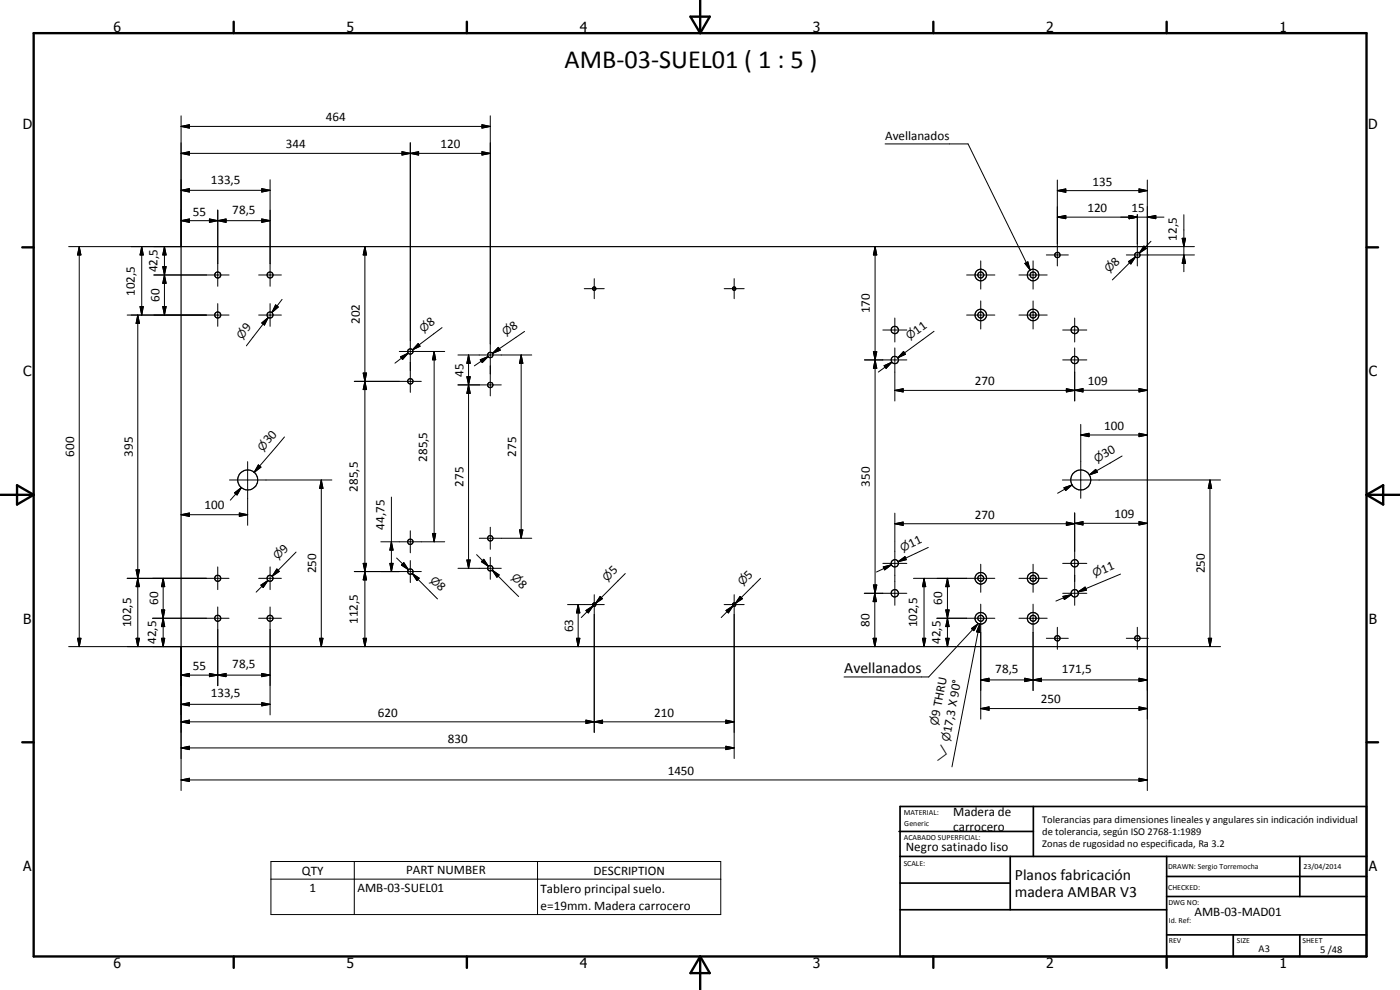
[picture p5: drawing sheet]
<svg xmlns="http://www.w3.org/2000/svg" width="420mm" height="297mm" viewBox="0 0 420 297" stroke-linecap="round" stroke-linejoin="round" font-family="sans-serif">
<g fill="none" stroke="#000" stroke-width=".35">
<path d="M54.3 74h290v120h-290z"/>
<circle cx="317.3" cy="76.5" r=".81"/>
<circle cx="341.3" cy="76.5" r=".79"/>
<circle cx="65.3" cy="94.5" r=".91"/>
<circle cx="65.3" cy="82.5" r=".91"/>
<circle cx="81" cy="94.5" r=".9"/>
<circle cx="81.1" cy="82.5" r=".9"/>
<circle cx="178.3" cy="86.6" r=".51"/>
<circle cx="220.3" cy="86.6" r=".5"/>
<circle cx="268.6" cy="99" r="1.1"/>
<circle cx="294.3" cy="94.5" r="1.73"/>
<circle cx="294.3" cy="82.5" r="1.73"/>
<circle cx="294.3" cy="82.5" r=".9"/>
<circle cx="294.3" cy="94.5" r=".9"/>
<circle cx="310" cy="82.5" r="1.74"/>
<circle cx="310" cy="94.5" r="1.72"/>
<circle cx="310" cy="94.5" r=".91"/>
<circle cx="310" cy="82.5" r=".9"/>
<circle cx="322.5" cy="99" r="1.09"/>
<circle cx="123.1" cy="114.4" r=".8"/>
<circle cx="123.2" cy="105.4" r=".79"/>
<circle cx="147.2" cy="115.5" r=".8"/>
<circle cx="147.2" cy="106.5" r=".8"/>
<circle cx="268.6" cy="108" r="1.1"/>
<circle cx="322.5" cy="108" r="1.11"/>
<circle cx="74.3" cy="144" r="3"/>
<circle cx="324.3" cy="144" r="3"/>
<circle cx="65.3" cy="173.5" r=".91"/>
<circle cx="81" cy="173.5" r=".91"/>
<circle cx="123.1" cy="171.5" r=".8"/>
<circle cx="123.1" cy="162.6" r=".8"/>
<circle cx="147.1" cy="161.5" r=".81"/>
<circle cx="147.1" cy="170.5" r=".8"/>
<circle cx="268.5" cy="169" r="1.1"/>
<circle cx="268.5" cy="178" r="1.11"/>
<circle cx="294.3" cy="173.5" r="1.73"/>
<circle cx="294.3" cy="173.5" r=".89"/>
<circle cx="310" cy="173.5" r="1.72"/>
<circle cx="310" cy="173.5" r=".91"/>
<circle cx="322.5" cy="178" r="1.1"/>
<circle cx="322.5" cy="169" r="1.09"/>
<circle cx="65.3" cy="185.5" r=".9"/>
<circle cx="81" cy="185.5" r=".9"/>
<circle cx="178.3" cy="181.4" r=".5"/>
<circle cx="220.3" cy="181.4" r=".52"/>
<circle cx="294.3" cy="185.5" r="1.73"/>
<circle cx="294.3" cy="185.5" r=".9"/>
<circle cx="310" cy="185.5" r=".9"/>
<circle cx="310.1" cy="185.5" r="1.74"/>
<circle cx="317.3" cy="191.5" r=".81"/>
<circle cx="341.3" cy="191.5" r=".81"/>
</g>
<g fill="none" stroke="#000" stroke-width=".71">
<path d="M10.1 9.9h400v277.1h-400zM70.1 6.5v3.4M140.1 6.5v3.4M207.2 5h5.8l-2.9 4.9zM210.1 0v9.9M280.1 6.5v3.4M350.1 6.5v3.4M6.7 74.2h3.4M410.1 74.2h3.5M.1 148.5h10M5.1 145.6l5 2.9-5 2.9zM410.1 148.5h10"/>
<path d="M410.1 148.5l5-2.9v5.8zM6.7 222.7h3.4M410.1 222.7h3.5M70.1 287v3.4M140.1 287v3.4M210.1 287v10M210.1 287l2.9 5h-5.8zM280.1 287v3.4M350.1 287v3.4"/>
</g>
<g fill="none" stroke="#000" stroke-width=".51">
<path d="M269.8 249.5h40.3M270.1 242h140v45h-140zM270.1 257h140M303.2 257v16M310.1 242v15M350.1 257v30M390.1 257v12M270.1 265h33.1M270.1 273h80M350.1 269h60M350.1 263h60M350.1 280.5h60"/>
<path d="M370.1 280.5v6.5M390.1 280.5v6.5"/>
</g>
<g fill="none" stroke="#000" stroke-width=".3">
<path d="M54.3 37.9l2.5-.5v1zM54.3 34.8v39.2h-33.7M54.3 37.9h92.8M144.6 37.4l2.5 .5-2.5 .5zM147.1 34.8v84M54.3 57.1l2.5-.5v1zM54.3 46l2.5-.5v1zM54.3 57.1h26.8M54.3 46h92.8M78.6 56.6l2.5 .5-2.5 .5zM81.1 53.9v32M120.6 45.5l2.5 .5-2.5 .5z"/>
<path d="M120.6 45.5l5 1v-1l-5 1zM123.1 46l2.5-.5v1zM123.1 42.8v74.9M144.6 45.5l2.5 .5-2.5 .5zM265.6 43.2h24.9l18.6 37.8M317.3 57.2l2.6-.5v1zM317.3 54v25.8M317.3 57.2h27M341.8 56.7l2.5 .5-2.5 .5zM344.3 54v20h14.2M23.8 74l.5 2.5h-1zM23.8 74v120"/>
<path d="M42.5 74l.5 2.5h-1zM42.5 74v20.5M49.3 74l.6 2.5h-1.1zM49.3 74v20.5M54.3 66.2l2.5-.5v1zM54.3 66.2h26.8M62.9 65.7l2.5 .5-2.5 .5zM62.9 65.7l4.9 1v-1l-4.9 1zM65.4 66.2l2.4-.5v1zM65.4 63v22.9M78.6 65.7l2.5 .5-2.5 .5zM109.5 74l.5 2.5h-1z"/>
<path d="M109.5 74v120M262.6 74l.5 2.5h-1zM262.6 74v104M294.3 78.3v8.4M307.6 79l.9-.4 .6 2.4zM310 78.3v8.4M314 76.5h6.6M317.3 65.2l2.6-.6v1zM317.3 65.2h32M338 76.5h20.5M338.7 78.5l2.1-1.4-1.4 2.1zM338.9 64.6l2.4 .6-2.4 .4z"/>
<path d="M340.8 77.1l-7 6.9M341.3 64.4v15.4M343.3 73.8l.7 .7-2.1 1.4zM344.3 65.2l2.6-.6v1zM345.4 72.4l-3.5 3.5M354.8 71.5h1l-.5 2.5zM355.3 76.5l.5 2.5h-1zM355.3 64.4v17.1M38.2 94.5h30.5M41.3 94.5l.6 2.5h-1.1zM41.3 94.5v99.5M42 92h1l-.5 2.5z"/>
<path d="M46.2 82.5h22.5M48.8 80h1.1l-.6 2.5zM48.8 92h1.1l-.6 2.5zM48.8 80l1.1 5h-1.1l1.1-5zM49.3 82.5l.6 2.5h-1.1zM65.4 91.1v6.8M77.6 94.5h6.8M77.6 82.5h6.8M78.6 96.9l1.9-1.7-1.1 2.3zM80.5 95.2l-1.5 2M80.5 95.2l-6.6 8.6M81.1 91.1v6.8"/>
<path d="M82.7 91.5l.8 .6-1.9 1.7zM84.7 89.8l-3.1 4M132.7 98.3l-8.9 6.7M157.4 99.4l-9.6 6.6M175.3 86.6h6M178.3 83.6v6M217.3 86.6h6M220.3 83.6v6M265 99h7.1M268.6 95.4v7.2M280.3 99.4l-10.9 8M290.1 94.5h8.5"/>
<path d="M290.1 82.5h8.5M294.3 90.3v8.4M305.8 94.5h8.5M305.8 82.5h8.5M310 90.3v8.4M318.9 99h7.3M322.5 95.4v7.2M106.3 114.4h20.1M109 111.9h1l-.5 2.5zM109.5 114.4l.5 2.5h-1zM119.8 105.5h13.7M120.2 107.1l2.3-1.1-1.7 1.9z"/>
<path d="M122.5 106l-4 3M125.5 103.1l.6 .8-2.3 1.1zM125.8 103.5l-2 1.5M130.3 105.5l.5 2.4h-1zM130.3 105.5v57.1M137.4 115.5h13M137.4 106.5h22.2M140.1 113h1l-.5 2.5zM140.6 115.5l.5 2.5h-1zM140.6 106.5l.5 2.5h-1zM140.6 106.5v64M144.1 107.9l2.4-.9-1.8 1.8z"/>
<path d="M146.5 107l-4.1 2.8M149.6 104.2l.5 .9-2.3 .9zM149.9 104.6l-2.1 1.4M156.4 106.5l.5 2.5h-1zM156.4 106.5v55M259.4 108h12.7M262.1 105.5h1l-.5 2.5zM262.6 108l.5 2.5h-1zM265.3 109.7l2.4-1-1.8 1.8zM267.7 108.7l-4.1 2.9M268.6 117.1l2.4-.5v1zM268.6 104.4v15.9"/>
<path d="M271.2 105.5l.5 .8-2.3 1.1zM271.4 105.9l-2 1.5M318.9 108h7.3M320 116.6l2.5 .5-2.5 .5zM320 116.6l5 1v-1l-5 1zM322.5 117.1l2.5-.5v1zM322.5 104.4v15.9M341.8 116.6l2.5 .5-2.5 .5zM344.3 117.1h-75.7M74.3 138.5v19.1M77.5 139.5l.8 .7-2 1.5zM85.4 131.1l-9.1 10.6"/>
<path d="M324.3 130.5l2.5-.5v1zM324.3 127.3v22.2M324.3 130.5h20M336.8 136.8l-9.9 5.7M341.8 130l2.5 .5-2.5 .5zM54.3 154.4l2.5-.5v1zM54.3 154.4h20M68.9 144h30.7M70.4 147.9l2-1.6-1.2 2.2zM71.8 153.9l2.5 .5-2.5 .5zM72.4 146.3l-3.3 3.8M96.4 144l.5 2.5h-1z"/>
<path d="M96.4 144v50M117.5 149.1v22.4M123.1 159.3v6.6M147.1 158.2v6.6M155.9 159h1l-.5 2.5zM268.6 157.1l2.4-.5v1zM268.6 154v8.4M268.6 157.1h53.9M318.8 144h47.5M319.3 146.3l2.4-.8-1.9 1.7zM320 156.6l2.5 .5-2.5 .5zM321.7 145.5l-4.3 2.5"/>
<path d="M322.5 157l2.5-.5v1zM322.5 153.8v27.8M322.5 157h21.8M326.9 142.5l1.9-1.7 .5 .9zM341.8 156.5l2.5 .5-2.5 .5zM363.1 144l.5 2.5h-1zM363.1 144v50M38.2 173.5h30.5M40.8 171h1.1l-.6 2.5zM40.8 171h1.1l-1.1 5h1.1zM41.3 173.5l.6 2.5h-1.1zM49 173.5l.4 2.5h-.9z"/>
<path d="M49 173.5v20.5M65.4 170.1v6.8M77.6 173.5h6.8M78.3 175.6l2.1-1.4-1.4 2.1zM80.4 174.2l-3.5 3.5M81.1 170.1v6.8M83.1 170.7l.7 .7-2.1 1.5zM83.5 171.1l-1.8 1.8M88.8 165.7l-7.1 7.2M106.3 171.5h20.1M109 169h1l-.5 2.5zM109.5 171.5l.5 2.5h-1z"/>
<path d="M114.3 162.6h19.2M117 169h1l-.5 2.5zM117.5 162.6l.5 2.5h-1zM119 167.4l3.6 3.5M120.5 169.5l.7-.7 1.4 2.1zM121.2 168.8l1.4 2.1-2.1-1.4zM123.1 168.2v6.6M123.7 172.1l2.1 1.4-.7 .7zM123.7 172.1l1.8 1.8M123.7 172.1l7.6 7.6M129.8 160.1h1l-.5 2.5zM137.4 170.5h13"/>
<path d="M140.1 168h1l-.5 2.5zM143 166.4l3.6 3.5M143.8 161.5h15.8M144.5 168.5l.7-.7 1.4 2.1zM145.2 167.8l1.4 2.1-2.1-1.4zM147.1 167.2v6.6M147.7 171.1l2.1 1.4-.7 .7zM147.7 171.1l1.8 1.7M147.7 171.1l7.9 7.9M178.3 178.4v41.4M180.1 178.9l.7 .7-2.1 1.5zM180.5 179.3l-1.8 1.8"/>
<path d="M187.7 172.1l-9 9M220.3 178.4v49.2M222.1 178.9l.7 .7-2.1 1.5zM222.5 179.3l-1.8 1.8M228.2 173.5l-7.5 7.6M259.4 178h12.7M262.1 175.5h1l-.5 2.5zM262.5 178l.5 2.5h-1zM262.5 178v16M265 169h7.1M265.1 170.1l2.4-.6-2 1.5zM267.5 169.5l-4.5 2.1"/>
<path d="M268.6 162.5v19.1M269.5 168.5l2.1-1.5 .4 .9zM271.8 167.5l-2.3 1M274.1 173.5h24.5M277.3 173.5l.5 2.5h-1zM277.3 173.5v20.5M278.6 164.3l-9.1 4.2M284.3 173.5l.5 2.5h-1zM284.3 173.5v20.5M294.3 169.3v8.4M305.8 173.5h8.5M310 169.3v8.4"/>
<path d="M318.9 178h7.3M318.9 169h7.3M319 178.9l2.5-.5-2.1 1.5zM321.5 178.4l-4.6 1.9M323.5 177.6l2.2-1.5 .3 1zM336.3 172.3l-12.8 5.3M20.6 194h33.7v43.2M23.3 191.5h1l-.5 2.5zM40.8 191.5h1.1l-.6 2.5zM45.8 185.5h22.9M48.5 191.5h.9l-.4 2.5zM48.5 183h.9l-.4 2.5z"/>
<path d="M49 185.5l.4 2.5h-.9zM65.4 182.1v23.6M77.6 185.5h6.8M81.1 182.1v32.4M95.9 191.5h1l-.5 2.5zM109 191.5h1l-.5 2.5zM170.3 181.4h11M173 191.5h1l-.5 2.5zM173.5 181.4l.5 2.5h-1zM173.5 181.4v12.6M175.8 183.2l2.2-1.4-1.4 2.1zM178 181.8l-3.6 3.5"/>
<path d="M217.3 181.4h6M217.9 183.2l2.1-1.4-1.4 2.1zM220 181.8l-3.6 3.5M262 191.5h1l-.5 2.5zM276.8 191.5h1l-.5 2.5zM281.2 185.5h17.4M283.8 191.5h1l-.5 2.5zM283.8 183h1l-.5 2.5zM283.8 183h1l-1 5h1zM284.3 185.5l.5 2.5h-1zM291.5 188.6l2.1-1.5-1.3 2.1zM292.9 187.9l-14.2 15.2h-25.4"/>
<path d="M292.9 187.6l-1.4 1 .8 .6 .5-.7M293.4 187.2l.2-.1-.1 .1M294 187.2v2.5l-.9-.1zM294 187.2l-8.3 42.9M294.3 181.3v34.5M305.8 185.5h8.5M310 181.3v25.9M314 191.5h6.6M317.3 188.2v6.6M338 191.5h6.6M341.3 188.2v6.6M362.6 191.5h1l-.5 2.5z"/>
<path d="M366.3 194h-22v43.2M54.3 202.6l2.5-.5v.9zM54.3 211.3l2.5-.5v1zM54.3 216.6l2.5-.5v1zM54.3 202.6h26.8M54.3 211.3h26.8M54.3 216.6h166M62.9 202.1l2.5 .5-2.5 .4zM65.4 202.6l2.4-.5v.9zM78.6 202.1l2.5 .5-2.5 .4zM78.6 210.8l2.5 .5-2.5 .5zM175.8 216.1l2.5 .5-2.5 .5z"/>
<path d="M175.8 216.1l5 1v-1l-5 1zM178.3 216.6l2.5-.5v1zM217.8 216.1l2.5 .5-2.5 .5zM294.3 204l2.5-.5v1zM294.3 212.6l2.5-.5v1zM294.3 204h50M294.3 212.6h50M307.5 203.5l2.5 .5-2.5 .5zM307.5 203.5l5 1v-1l-5 1zM310 204l2.5-.5v1zM341.8 203.5l2.5 .5-2.5 .5zM341.8 212.1l2.5 .5-2.5 .5z"/>
<path d="M54.3 234l2.5-.5v1zM54.3 224.4l2.5-.5v1zM54.3 234h290M54.3 224.4h166M217.8 223.9l2.5 .5-2.5 .5zM341.8 233.5l2.5 .5-2.5 .5zM81.3 258.5h135v15.9h-135zM106.3 258.5v15.9M161.3 258.5v15.9M81.3 263.8h135"/>
</g>
<g fill="#000">
<path d="M54.3 37.9l2.5-.5v1zM144.6 37.4l2.5 .5-2.5 .5zM54.3 57.1l2.5-.5v1zM54.3 46l2.5-.5v1zM78.6 56.6l2.5 .5-2.5 .5zM120.6 45.5l2.5 .5-2.5 .5zM123.1 46l2.5-.5v1zM144.6 45.5l2.5 .5-2.5 .5zM317.3 57.2l2.6-.5v1zM341.8 56.7l2.5 .5-2.5 .5zM23.8 74l.5 2.5h-1zM42.5 74l.5 2.5h-1z"/>
<path d="M49.3 74l.6 2.5h-1.1zM54.3 66.2l2.5-.5v1zM62.9 65.7l2.5 .5-2.5 .5zM65.4 66.2l2.4-.5v1zM78.6 65.7l2.5 .5-2.5 .5zM109.5 74l.5 2.5h-1zM262.6 74l.5 2.5h-1zM307.6 79l.9-.4 .6 2.4zM317.3 65.2l2.6-.6v1zM338.9 64.6l2.4 .6-2.4 .4zM338.7 78.5l2.1-1.4-1.4 2.1zM343.3 73.8l.7 .7-2.1 1.4z"/>
<path d="M344.3 65.2l2.6-.6v1zM354.8 71.5h1l-.5 2.5zM355.3 76.5l.5 2.5h-1zM41.3 94.5l.6 2.5h-1.1zM42 92h1l-.5 2.5zM48.8 80h1.1l-.6 2.5zM48.8 92h1.1l-.6 2.5zM49.3 82.5l.6 2.5h-1.1zM78.6 96.9l1.9-1.7-1.1 2.3zM82.7 91.5l.8 .6-1.9 1.7zM109 111.9h1l-.5 2.5zM109.5 114.4l.5 2.5h-1z"/>
<path d="M120.2 107.1l2.3-1.1-1.7 1.9zM125.5 103.1l.6 .8-2.3 1.1zM130.3 105.5l.5 2.4h-1zM140.1 113h1l-.5 2.5zM140.6 115.5l.5 2.5h-1zM140.6 106.5l.5 2.5h-1zM144.1 107.9l2.4-.9-1.8 1.8zM149.6 104.2l.5 .9-2.3 .9zM156.4 106.5l.5 2.5h-1zM262.1 105.5h1l-.5 2.5zM262.6 108l.5 2.5h-1zM265.3 109.7l2.4-1-1.8 1.8z"/>
<path d="M268.6 117.1l2.4-.5v1zM271.2 105.5l.5 .8-2.3 1.1zM320 116.6l2.5 .5-2.5 .5zM322.5 117.1l2.5-.5v1zM341.8 116.6l2.5 .5-2.5 .5zM77.5 139.5l.8 .7-2 1.5zM324.3 130.5l2.5-.5v1zM341.8 130l2.5 .5-2.5 .5zM54.3 154.4l2.5-.5v1zM70.4 147.9l2-1.6-1.2 2.2zM71.8 153.9l2.5 .5-2.5 .5zM96.4 144l.5 2.5h-1z"/>
<path d="M155.9 159h1l-.5 2.5zM268.6 157.1l2.4-.5v1zM319.3 146.3l2.4-.8-1.9 1.7zM320 156.6l2.5 .5-2.5 .5zM322.5 157l2.5-.5v1zM326.9 142.5l1.9-1.7 .5 .9zM341.8 156.5l2.5 .5-2.5 .5zM363.1 144l.5 2.5h-1zM40.8 171h1.1l-.6 2.5zM41.3 173.5l.6 2.5h-1.1zM49 173.5l.4 2.5h-.9zM78.3 175.6l2.1-1.4-1.4 2.1z"/>
<path d="M83.1 170.7l.7 .7-2.1 1.5zM109 169h1l-.5 2.5zM109.5 171.5l.5 2.5h-1zM117 169h1l-.5 2.5zM117.5 162.6l.5 2.5h-1zM121.2 168.8l1.4 2.1-2.1-1.4zM123.7 172.1l2.1 1.4-.7 .7zM129.8 160.1h1l-.5 2.5zM140.1 168h1l-.5 2.5zM145.2 167.8l1.4 2.1-2.1-1.4zM147.7 171.1l2.1 1.4-.7 .7zM180.1 178.9l.7 .7-2.1 1.5z"/>
<path d="M222.1 178.9l.7 .7-2.1 1.5zM262.1 175.5h1l-.5 2.5zM265.1 170.1l2.4-.6-2 1.5zM269.5 168.5l2.1-1.5 .4 .9zM277.3 173.5l.5 2.5h-1zM284.3 173.5l.5 2.5h-1zM319 178.9l2.5-.5-2.1 1.5zM323.5 177.6l2.2-1.5 .3 1zM23.3 191.5h1l-.5 2.5zM40.8 191.5h1.1l-.6 2.5zM48.5 191.5h.9l-.4 2.5zM48.5 183h.9l-.4 2.5z"/>
<path d="M49 185.5l.4 2.5h-.9zM95.9 191.5h1l-.5 2.5zM109 191.5h1l-.5 2.5zM173 191.5h1l-.5 2.5zM173.5 181.4l.5 2.5h-1zM175.8 183.2l2.2-1.4-1.4 2.1zM217.9 183.2l2.1-1.4-1.4 2.1zM262 191.5h1l-.5 2.5zM262.5 178l.5 2.5h-1zM276.8 191.5h1l-.5 2.5zM283.8 191.5h1l-.5 2.5zM283.8 183h1l-.5 2.5z"/>
<path d="M284.3 185.5l.5 2.5h-1zM291.5 188.6l2.1-1.5-1.3 2.1zM294 187.2v2.5l-.9-.1zM362.6 191.5h1l-.5 2.5zM54.3 202.6l2.5-.5v.9zM54.3 211.3l2.5-.5v1zM54.3 216.6l2.5-.5v1zM62.9 202.1l2.5 .5-2.5 .4zM65.4 202.6l2.4-.5v.9zM78.6 202.1l2.5 .5-2.5 .4zM78.6 210.8l2.5 .5-2.5 .5zM175.8 216.1l2.5 .5-2.5 .5z"/>
<path d="M178.3 216.6l2.5-.5v1zM217.8 216.1l2.5 .5-2.5 .5zM294.3 204l2.5-.5v1zM294.3 212.6l2.5-.5v1zM307.5 203.5l2.5 .5-2.5 .5zM310 204l2.5-.5v1zM341.8 203.5l2.5 .5-2.5 .5zM341.8 212.1l2.5 .5-2.5 .5zM54.3 234l2.5-.5v1zM54.3 224.4l2.5-.5v1zM217.8 223.9l2.5 .5-2.5 .5zM341.8 233.5l2.5 .5-2.5 .5z"/>
</g>
<text font-size="7.9" x="169.4" y="20.4">AMB-03-SUEL01 ( 1 : 5 )</text>
<g font-size="4.7">
<text x="253.4" y="202">Avellanados</text>
<text x="304.6" y="263.9">Planos fabricación</text>
<text x="304.6" y="269.3">madera AMBAR V3</text>
</g>
<g font-size="4.2">
<text x="34" y="9.6">6</text>
<text x="104" y="9.6">5</text>
<text x="174" y="9.6">4</text>
<text x="244" y="9.6">3</text>
<text x="314" y="9.6">2</text>
<text x="384" y="9.6">1</text>
<text x="6.8" y="38.7">D</text>
<text x="410.6" y="38.7">D</text>
<text x="7" y="112.9">C</text>
<text x="410.8" y="112.9">C</text>
<text x="7" y="187.1">B</text>
<text x="410.8" y="187.1">B</text>
<text x="7" y="261.4">A</text>
<text x="410.8" y="261.4">A</text>
<text x="34" y="290.4">6</text>
<text x="104" y="290.4">5</text>
<text x="174" y="290.4">4</text>
<text x="244" y="290.4">3</text>
<text x="314" y="290.4">2</text>
<text x="384" y="290.4">1</text>
</g>
<g font-size="3.9">
<text x="97.8" y="36.4">464</text>
<text x="85.8" y="44.5">344</text>
<text x="132.2" y="44.5">120</text>
<text x="265.6" y="42.1">Avellanados</text>
<text x="63.2" y="55.1">133,5</text>
<text x="327.9" y="55.7">135</text>
<text x="57.9" y="64.7">55</text>
<text x="69.7" y="64.2">78,5</text>
<text x="326.3" y="63.6">120</text>
<text x="339.5" y="63.6">15</text>
<text x="353.2" y="72.2" transform="rotate(-90 353.2 72.2)">12,5</text>
<text x="47.3" y="81.7" transform="rotate(-90 47.3 81.7)">42,5</text>
<text x="334.8" y="80" transform="rotate(-45 334.8 80)">8</text>
<text x="40.5" y="88.8" transform="rotate(-90 40.5 88.8)">102,5</text>
<text x="47.8" y="90.5" transform="rotate(-90 47.8 90.5)">60</text>
<text x="261.1" y="94" transform="rotate(-90 261.1 94)">170</text>
<text x="74.4" y="99.7" transform="rotate(-52 74.4 99.7)">9</text>
<text x="108" y="97.2" transform="rotate(-90 108 97.2)">202</text>
<text x="129.2" y="98.3" transform="rotate(-37 129.2 98.3)">8</text>
<text x="154" y="99.3" transform="rotate(-34 154 99.3)">8</text>
<text x="275.2" y="100.5" transform="rotate(-36 275.2 100.5)">11</text>
<text x="139.1" y="113" transform="rotate(-90 139.1 113)">45</text>
<text x="292.6" y="115.6">270</text>
<text x="326.5" y="115.6">109</text>
<text x="331.3" y="129">100</text>
<text x="22.2" y="137" transform="rotate(-90 22.2 137)">600</text>
<text x="39.8" y="137" transform="rotate(-90 39.8 137)">395</text>
<text x="80.7" y="133.3" transform="rotate(-49 80.7 133.3)">30</text>
<text x="154.9" y="137" transform="rotate(-90 154.9 137)">275</text>
<text x="331.6" y="137.4" transform="rotate(-30 331.6 137.4)">30</text>
<text x="128.2" y="138.6" transform="rotate(-90 128.2 138.6)">285,5</text>
<text x="107.4" y="147.5" transform="rotate(-90 107.4 147.5)">285,5</text>
<text x="139.1" y="146" transform="rotate(-90 139.1 146)">275</text>
<text x="261.1" y="146" transform="rotate(-90 261.1 146)">350</text>
<text x="61.4" y="152.9">100</text>
<text x="292.6" y="155.6">270</text>
<text x="334.5" y="155.5">109</text>
<text x="115.4" y="158.9" transform="rotate(-90 115.4 158.9)">44,75</text>
<text x="85.4" y="166.1" transform="rotate(-45 85.4 166.1)">9</text>
<text x="273.4" y="164.4" transform="rotate(-25 273.4 164.4)">11</text>
<text x="94.9" y="172" transform="rotate(-90 94.9 172)">250</text>
<text x="184.2" y="172.5" transform="rotate(-45 184.2 172.5)">5</text>
<text x="224.8" y="173.9" transform="rotate(-45 224.8 173.9)">5</text>
<text x="331.1" y="172.1" transform="rotate(-23 331.1 172.1)">11</text>
<text x="361.6" y="172" transform="rotate(-90 361.6 172)">250</text>
<text x="130.9" y="176.2" transform="rotate(45 130.9 176.2)">8</text>
<text x="155.3" y="175.6" transform="rotate(45 155.3 175.6)">8</text>
<text x="47.4" y="181.5" transform="rotate(-90 47.4 181.5)">60</text>
<text x="282.8" y="181.5" transform="rotate(-90 282.8 181.5)">60</text>
<text x="39.3" y="188.3" transform="rotate(-90 39.3 188.3)">102,5</text>
<text x="107.4" y="187.2" transform="rotate(-90 107.4 187.2)">112,5</text>
<text x="172" y="189.7" transform="rotate(-90 172 189.7)">63</text>
<text x="261" y="188" transform="rotate(-90 261 188)">80</text>
<text x="275.3" y="188.3" transform="rotate(-90 275.3 188.3)">102,5</text>
<text x="46.9" y="193.3" transform="rotate(-90 46.9 193.3)">42,5</text>
<text x="282.3" y="193.3" transform="rotate(-90 282.3 193.3)">42,5</text>
<text x="57.9" y="201">55</text>
<text x="69.7" y="200.4">78,5</text>
<text x="298.7" y="201.9">78,5</text>
<text x="318.7" y="201.9">171,5</text>
<text x="63.2" y="209.2">133,5</text>
<text x="113.4" y="215.1">620</text>
<text x="196.4" y="215.1">210</text>
<text x="282" y="215" transform="rotate(-79 282 215)">9 THRU</text>
<text x="312.4" y="211.1">250</text>
<text x="285.5" y="220" transform="rotate(-79 285.5 220)">17,3 X 90°</text>
<text x="134.4" y="222.9">830</text>
<text x="200.4" y="232.5">1450</text>
<text x="286.1" y="244.8">Madera de</text>
<text x="286.1" y="249.3">carrocero</text>
<text x="271.9" y="255.2">Negro satinado liso</text>
<text x="90.6" y="262.4">QTY</text>
<text x="121.9" y="262.4">PART NUMBER</text>
<text x="178.1" y="262.4">DESCRIPTION</text>
<text x="92.9" y="267.7">1</text>
<text x="107.3" y="267.7">AMB-03-SUEL01</text>
<text x="162.3" y="267.8">Tablero principal suelo.</text>
<text x="162.3" y="273.1">e=19mm. Madera carrocero</text>
<text x="358.5" y="275">AMB-03-MAD01</text>
</g>
<g font-size="3.3">
<text x="332.9" y="82" transform="rotate(-45 332.9 82)">n</text>
<text x="72.7" y="101.9" transform="rotate(-52 72.7 101.9)">n</text>
<text x="127" y="99.9" transform="rotate(-37 127 99.9)">n</text>
<text x="151.7" y="100.8" transform="rotate(-34 151.7 100.8)">n</text>
<text x="273" y="102.2" transform="rotate(-36 273 102.2)">n</text>
<text x="78.9" y="135.5" transform="rotate(-49 78.9 135.5)">n</text>
<text x="329.1" y="138.8" transform="rotate(-30 329.1 138.8)">n</text>
<text x="270.8" y="165.6" transform="rotate(-25 270.8 165.6)">n</text>
<text x="83.4" y="168.1" transform="rotate(-45 83.4 168.1)">n</text>
<text x="153.3" y="173.6" transform="rotate(45 153.3 173.6)">n</text>
<text x="328.5" y="173.2" transform="rotate(-23 328.5 173.2)">n</text>
<text x="128.9" y="174.2" transform="rotate(45 128.9 174.2)">n</text>
<text x="182.2" y="174.5" transform="rotate(-45 182.2 174.5)">n</text>
<text x="222.8" y="175.9" transform="rotate(-45 222.8 175.9)">n</text>
<text x="281.4" y="217.8" transform="rotate(-79 281.4 217.8)">n</text>
<text x="284.9" y="222.7" transform="rotate(-79 284.9 222.7)">n</text>
<text x="283.7" y="228.9" transform="rotate(-79 283.7 228.9)">w</text>
</g>
<g font-size="3.1">
<text x="312.7" y="246.8">Tolerancias para dimensiones lineales y angulares sin indicación individual</text>
<text x="312.7" y="250.4">de tolerancia, según ISO 2768-1:1989</text>
<text x="312.7" y="254">Zonas de rugosidad no especificada, Ra 3.2</text>
<text x="377.7" y="285.6">A3</text>
<text x="396.2" y="285.9">5 /48</text>
</g>
<g font-size="2.4">
<text x="271.2" y="244.4">MATERIAL:</text>
<text x="271.3" y="252">ACABADO SUPERFICIAL:</text>
<text x="271.4" y="247.9">Generic</text>
<text x="271.2" y="259.7">SCALE:</text>
<text x="350.6" y="260.8">DRAWN: Sergio Torremocha</text>
<text x="391.2" y="260.6">23/04/2014</text>
<text x="350.6" y="267">CHECKED:</text>
<text x="350.6" y="271.4">DWG NO:</text>
<text x="350.8" y="276.9">Id. Ref:</text>
<text x="350.8" y="282.8">REV</text>
<text x="371.2" y="282.9">SIZE</text>
<text x="390.9" y="282.9">SHEET</text>
</g>
</svg>
